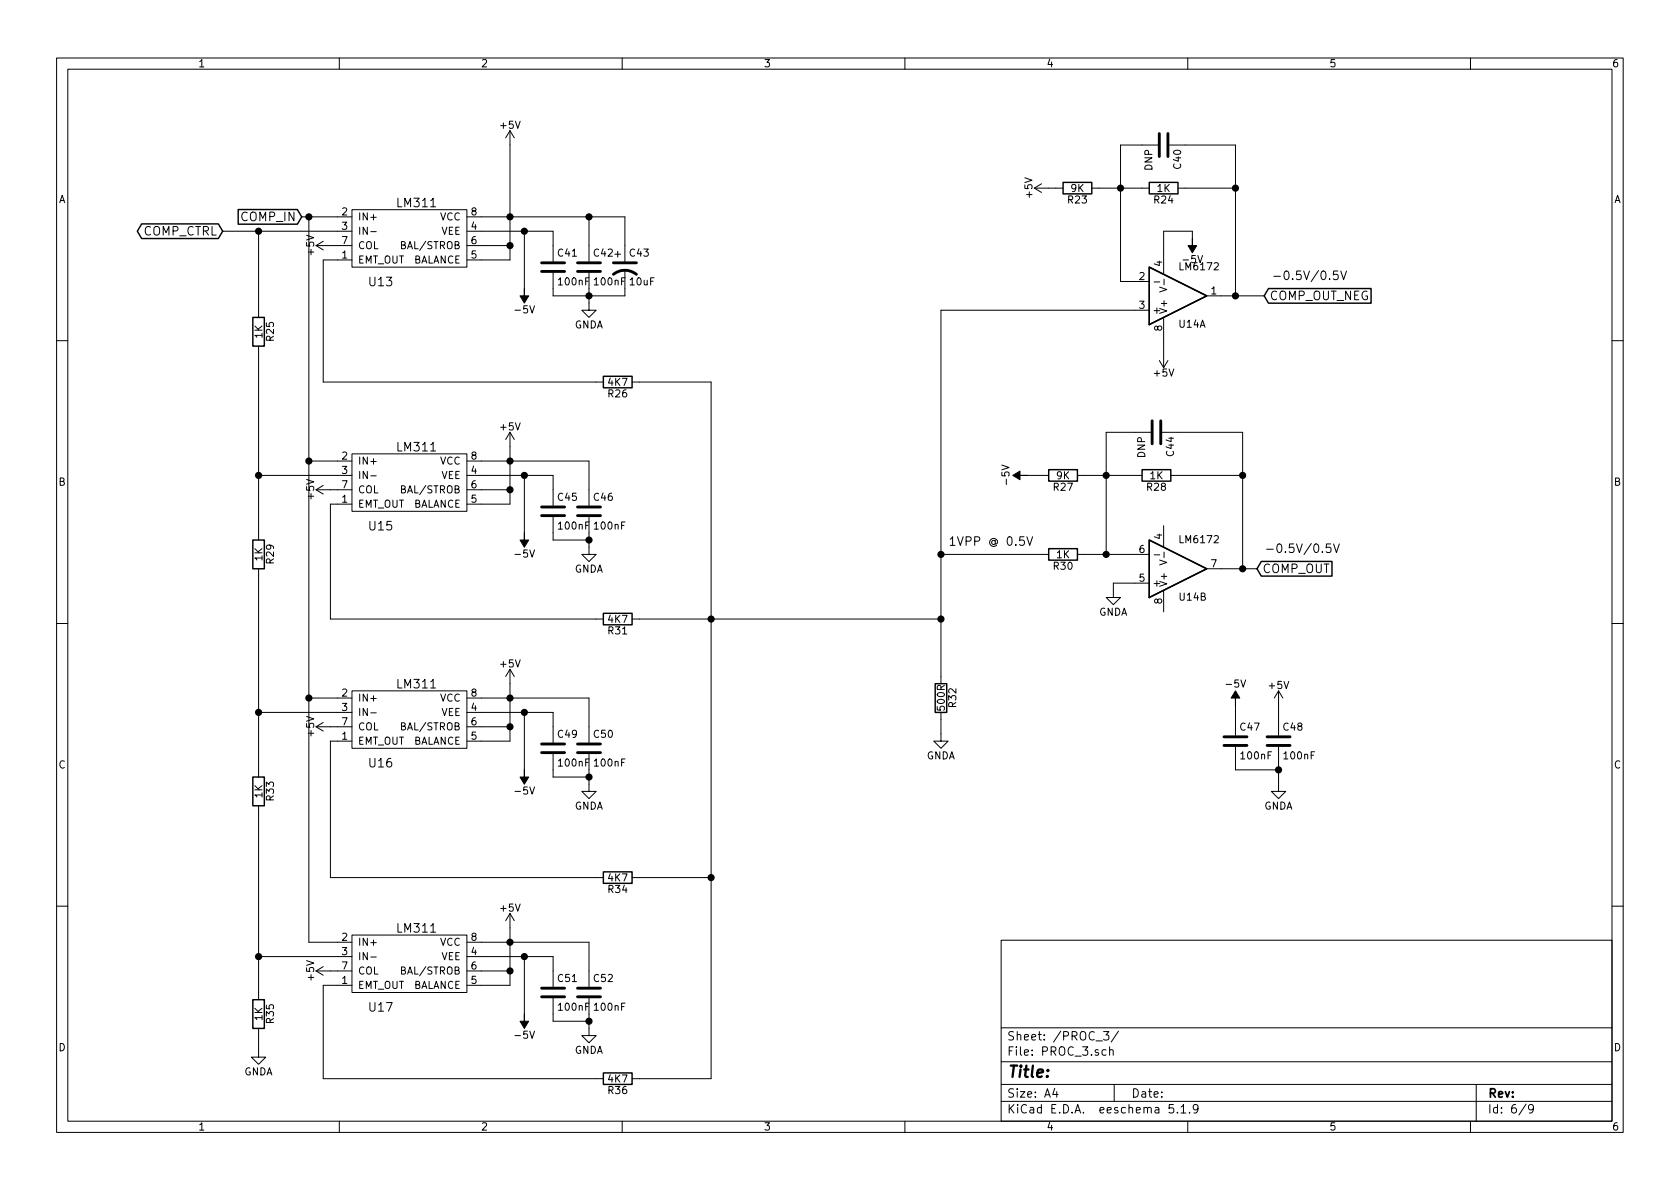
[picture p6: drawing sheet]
<svg xmlns="http://www.w3.org/2000/svg" width="297mm" height="210mm" viewBox="0 0 297 210" stroke-linecap="round" stroke-linejoin="round" font-family="sans-serif">
<g fill="none" stroke="#000" stroke-width=".18">
<path d="M10 10.3h277v189.9h-277zM12 12.2h273v186.1h-273zM60 10.3v1.9M110 10.3v1.9M160 10.3v1.9M210 10.3v1.9M260 10.3v1.9M53.3 38.3h8.9M54.6 38.3v128.3h7.6M62.2 37.1h20.3v10.1h-20.3zM82.5 38.3h28v7.9M90.2 23.1v22.9h-7.7"/>
<path d="M90.2 23.1l-.8 1.3M90.2 23.1l.7 1.3M104.1 38.3v7.9M182.9 33.3l1.2 .7M182.9 33.3h5.1M184.1 32.5l-1.2 .8M193 33.3h10.2M204.7 25.6h-6.6v24.2h5.1M206.8 25.6h11.6v26.7M208.3 33.3h10.1M39.4 40.9h22.8M45.7 40.9v15.2"/>
<path d="M55.9 43.4l1.2 .8M55.9 43.4h6.3M57.1 42.7l-1.2 .7M62.2 46h-5.1v21.6h49.6M65.6 41h.9M82.5 40.9h15.3v5.3M82.5 43.4h7.7M92.7 40.9v10.1M104.1 48.3v6.6h1.3l-1.3 1.2-1.2-1.2h1.2M108.7 45h1M109.2 44.4v1.1M110.5 47.7v4.6h-12.7v-4"/>
<path d="M203.2 54.9h-36.8v66M204.1 49.9h1M205 50.8l1.3 .4-1.3 .4M205.7 56.1v8.9M205.8 49.4v1M210.8 42.2v-1.3h-5.1v7.6M213.4 52.3h10.1M236.6 47.9h-.8l-.1 .7 .3-.1 .5 .1 .1 .2v.5l-.3 .1h-.3l-.3-.1M237.1 47.9l.5 1.5 .5-1.5M10 60.2h2M45.7 61.2v34.3M90.2 76.4l-.8 1.3"/>
<path d="M90.2 76.4v12.7h-7.7M90.2 76.4l.7 1.3M111.8 67.6h13.9v123.1h-13.9M203.5 76.4h-7.9v21.6M205 63.7l.7 1.3M205.5 76.4h14.2v24.2M206.5 63.7l-.8 1.3M285 60.2h2M45.7 84.1h16.5M54.6 81.5h7.6M55.9 86.6l1.2 .8M55.9 86.6h6.3"/>
<path d="M57.1 85.8l-1.2 .8M62.2 80.3h20.3v10.1h-20.3zM62.2 89.1h-3.8v20.4h48.3M65.6 84.1h.9M82.5 84.1h15.3v5.3M82.5 86.6h7.7M82.5 81.5h21.6v7.9M92.7 84.1v10.1M97.8 91.4v4.1h6.3M104.1 91.4v6.6h1.3l-1.3 1.3-1.2-1.3h1.2M166.4 98h19M181.6 94.9l.5 1.5 .5-1.5"/>
<path d="M181.6 84.1h3.8M190.5 84.1h11.4M190.5 98h12.7M204.1 98.1h1M205 99l1.3 .5-1.3 .4M205.7 93v3.8M205.8 97.6v1M207 84.1h12.7M235.3 96.2h-.8v.7l.2-.1h.5l.1 .2v.6l-.2 .1h-.4l-.2-.1M235.8 96.2l.5 1.5 .5-1.5M10 110.3h2M45.7 100.6v36.8"/>
<path d="M90.2 118.4v12.7h-7.7M90.2 118.4l-.8 1.2M90.2 118.4l.7 1.2M111.8 109.5h54.6M203.2 103.1h-6.4v2.6h1.3l-1.3 1.2-1.2-1.2h1.2M205.7 104.4v3.8M213.4 100.6h8.8M285 110.3h2M45.7 126h16.5M54.6 123.4h7.6M55.9 128.5l1.2 .8M55.9 128.5h6.3"/>
<path d="M57.1 127.8l-1.2 .7M62.2 122.2h20.3v10.1h-20.3zM62.2 131.1h-3.8v24.1h48.3M65.6 126.1h.9M82.5 126h15.3v5.3M82.5 128.5h7.7M82.5 123.4h21.6v7.9M92.7 126v10.1M97.8 133.3v4.1h6.3M104.1 133.3v6.6h1.3l-1.3 1.3-1.2-1.3h1.2M166.4 126v5.1h1.2l-1.2 1.2-1.3-1.2h1.3M218.4 124.7v5.3"/>
<path d="M218.4 132.1v4h7.7M226.1 132.1v7.8h1.2l-1.2 1.3-1.3-1.3h1.3M226.1 122.2l-.8 1.2M226.1 122.2v7.8M226.1 122.2l.7 1.2M45.7 142.5v34.3M111.8 155.2h13.9M10 160.2h2M45.7 169.2h16.5M55.9 171.7l1.2 .8M55.9 171.7h6.3M57.1 170.9l-1.2 .8"/>
<path d="M62.2 165.3h20.3v10.2h-20.3zM62.2 174.2h-5.1v16.5h49.6M65.6 169.2h.9M82.5 169.2h15.3v5.3M82.5 171.7h7.7M82.5 166.6h21.6v7.9M90.2 161.5v12.7h-7.7M90.2 161.5l-.8 1.3M90.2 161.5l.7 1.3M92.7 169.2v10.1M97.8 176.5v4.1h6.3M104.1 176.5v6.6h1.3l-1.3 1.3-1.2-1.3h1.2"/>
<path d="M177 166.3h108v32h-108zM285 160.2h2M45.7 181.9v5h1.3l-1.3 1.3-1.3-1.3h1.3M60 198.3v1.9M110 198.3v1.9M160 198.3v1.9M177 194.8h108M177 191.8h108M177 187.8h108M177 181.8h108M186.5 192.5l-.4 1h1M186.8 193v1"/>
<path d="M193.8 184.1h1.1M195.1 182.4h1l-.5 .6 .4 .1v.7l-.2 .1-.7-.1M195.6 185.7l-.5-.1-.3 .3 .2 .6h.6M196.2 185.7l.2-.1 .4 .1v.9M196.2 185.1v1.5M197 191.8v3M197.8 182.3l-1.3 2M207.5 195.3h-.7l-.1 .7 .2-.1 .5 .1 .1 .2v.5l-.2 .1-.6-.1M208.2 196.7v.1M208.8 195.8l.4-.5v1.5M208.8 196.8h.9M210 198.3v1.9"/>
<path d="M210.3 196.7v.1M211.8 196v.1a.48 .48 0 0 1-.7 .1l-.1-.2 .1-.6a.48 .48 0 0 1 .7 .1 1.27 1.27 0 0 1-.3 1.2l-.4 .1M260 198.3v1.9M261 191.8v6.5M269.8 195.2l-1.2 2M271.1 196l-.3 .3-.4-.1-.1-.2v-.4l.1-.2 .4-.1 .2 .2a1.19 1.19 0 0 1-.2 1.2l-.4 .1"/>
</g>
<path d="M92.7 51v1.3h.8l-.8 1.3-.8-1.3h.8zM210.8 42.2v1.2h.8l-.8 1.3-.7-1.3h.7zM92.7 94.2v1.3h.8l-.8 1.3-.8-1.3h.8zM179.1 84.1l1.2-.8v.8h1.3h-1.3v.7zM92.7 136.1v1.3h.8l-.8 1.3-.8-1.3h.8zM218.4 122.2l.8 1.2h-.8v1.3v-1.3h-.7zM92.7 179.3v1.3h.8l-.8 1.3-.8-1.3h.8z" fill="#000" stroke="#000" stroke-width=".18"/>
<g fill="none" stroke="#000" stroke-width=".51">
<path d="M205 23.6v4.1M206.5 23.6v4.1M95.8 48h4M95.8 46.5h4M102.1 48h4.1M102.1 46.5h4.1M108.5 48.5a3.3 3.3 0 0 1 4 0M108.5 46.5h4M203.7 74.4v4.1M205.2 74.4v4.1M95.8 91.2h4M95.8 89.7h4"/>
<path d="M102.1 91.2h4.1M102.1 89.7h4.1M95.8 133.1h4M95.8 131.6h4M102.1 133.1h4.1M102.1 131.6h4.1M216.4 131.8h4.1M216.4 130.3h4.1M224 131.8h4.1M224 130.3h4.1M95.8 176.3h4M95.8 174.7h4"/>
<path d="M102.1 176.3h4.1M102.1 174.7h4.1"/>
</g>
<g fill="none" stroke="#000" stroke-width=".25">
<path d="M25 39.6h13.6l.8 1.3-.8 1.3h-13.6l-.7-1.3zM42.1 37.1h10.5l.7 1.2-.7 1.3h-10.5zM188 32.3h5v2h-5zM203.2 32.3h5.1v2h-5.1zM44.7 56.1h2v5.1h-2zM203.2 47.2l10.2 5.1-10.2 5.1zM224.3 51h18.1v2.6h-18.1l-.8-1.3zM106.7 66.5h5.1v2.1h-5.1zM44.7 95.5h2v5.1h-2zM185.4 97h5.1v2.1h-5.1zM185.4 83.1h5.1v2h-5.1zM201.9 83.1h5.1v2h-5.1z"/>
<path d="M203.2 95.5l10.2 5.1-10.2 5.1zM223 99.3h12.5v2.6h-12.5l-.8-1.3zM106.7 108.5h5.1v2h-5.1zM44.7 137.4h2v5.1h-2zM165.4 120.9h2v5.1h-2zM106.7 154.2h5.1v2h-5.1zM44.7 176.8h2v5.1h-2zM106.7 189.7h5.1v2.1h-5.1z"/>
</g>
<g fill="#000" stroke="#000" stroke-width=".25">
<circle cx="54.6" cy="38.3" r=".51"/>
<circle cx="90.2" cy="38.3" r=".51"/>
<circle cx="104.1" cy="38.3" r=".51"/>
<circle cx="198.1" cy="33.3" r=".51"/>
<circle cx="218.4" cy="33.3" r=".51"/>
<circle cx="45.7" cy="40.9" r=".51"/>
<circle cx="90.2" cy="43.4" r=".51"/>
<circle cx="92.7" cy="40.9" r=".51"/>
<circle cx="104.1" cy="52.3" r=".51"/>
<circle cx="218.4" cy="52.3" r=".51"/>
<circle cx="45.7" cy="84.1" r=".51"/>
<circle cx="54.6" cy="81.5" r=".51"/>
<circle cx="90.2" cy="81.5" r=".51"/>
<circle cx="90.2" cy="86.6" r=".51"/>
<circle cx="92.7" cy="84.1" r=".51"/>
<circle cx="104.1" cy="95.5" r=".51"/>
<circle cx="166.4" cy="98" r=".51"/>
<circle cx="195.6" cy="84.1" r=".51"/>
<circle cx="195.6" cy="98" r=".51"/>
<circle cx="219.7" cy="84.1" r=".51"/>
<circle cx="125.7" cy="109.5" r=".51"/>
<circle cx="166.4" cy="109.5" r=".51"/>
<circle cx="219.7" cy="100.6" r=".51"/>
<circle cx="45.7" cy="126" r=".51"/>
<circle cx="54.6" cy="123.4" r=".51"/>
<circle cx="90.2" cy="123.4" r=".51"/>
<circle cx="90.2" cy="128.5" r=".51"/>
<circle cx="92.7" cy="126" r=".51"/>
<circle cx="104.1" cy="137.4" r=".51"/>
<circle cx="226.1" cy="136.1" r=".51"/>
<circle cx="125.7" cy="155.2" r=".51"/>
<circle cx="45.7" cy="169.2" r=".51"/>
<circle cx="90.2" cy="171.7" r=".51"/>
<circle cx="90.2" cy="166.6" r=".51"/>
<circle cx="92.7" cy="169.2" r=".51"/>
<circle cx="104.1" cy="180.6" r=".51"/>
</g>
<text font-size="2.8" x="178" y="190.5">Title:</text>
<g font-size="2.1">
<text x="25.2" y="41.7">COMP_CTRL</text>
<text x="42.7" y="39.1">COMP_IN</text>
<text x="70.4" y="36.6">LM311</text>
<text x="65.4" y="50.6">U13</text>
<text x="224.4" y="53.1">COMP_OUT_NEG</text>
<text x="224.8" y="49.5">-0.5V/0.5V</text>
<text x="70.4" y="79.8">LM311</text>
<text x="65.4" y="93.8">U15</text>
<text x="167.6" y="96.5">1VPP @ 0.5V</text>
<text x="223.2" y="101.3">COMP_OUT</text>
<text x="223.5" y="97.8">-0.5V/0.5V</text>
<text x="70.4" y="121.7">LM311</text>
<text x="65.4" y="135.7">U16</text>
<text x="70.4" y="164.9">LM311</text>
<text x="65.4" y="178.9">U17</text>
<text x="178" y="184">Sheet: /PROC_3/</text>
<text x="178" y="186.7">File: PROC_3.sch</text>
<text x="178" y="196.9">KiCad E.D.A. eeschema 5.1.9</text>
<text x="178" y="194.1">Size: A4</text>
<text x="200" y="194.1">Date:</text>
<text x="263" y="194.1">Rev:</text>
<text x="263" y="196.9">Id: 6/9</text>
</g>
<g font-size="1.8">
<text x="35" y="11.9">1</text>
<text x="85" y="11.9">2</text>
<text x="135" y="11.9">3</text>
<text x="185" y="11.9">4</text>
<text x="235" y="11.9">5</text>
<text x="285" y="11.9">6</text>
<text x="88.6" y="22.8">+5V</text>
<text x="208.8" y="29.8" transform="rotate(-90 208.8 29.8)">C40</text>
<text x="10.4" y="35.9">A</text>
<text x="182.5" y="34.9" transform="rotate(-90 182.5 34.9)">+5V</text>
<text x="188.9" y="36">R23</text>
<text x="189.4" y="34">9K</text>
<text x="203.8" y="30.1" transform="rotate(-90 203.8 30.1)">DNP</text>
<text x="204.1" y="36">R24</text>
<text x="204.6" y="34">1K</text>
<text x="285.4" y="35.9">A</text>
<text x="60.5" y="38.1">2</text>
<text x="60.5" y="40.6">3</text>
<text x="63.2" y="39">IN+</text>
<text x="63.2" y="41.5">IN-</text>
<text x="77.8" y="39">VCC</text>
<text x="78" y="41.5">VEE</text>
<text x="83.3" y="40.6">4</text>
<text x="83.3" y="38.1">8</text>
<text x="55.5" y="45" transform="rotate(-90 55.5 45)">+5V</text>
<text x="60.5" y="45.7">1</text>
<text x="60.5" y="43.2">7</text>
<text x="63.2" y="46.6">EMT_OUT BALANCE</text>
<text x="63.2" y="44.1">COL</text>
<text x="71.2" y="44.1">BAL/STROB</text>
<text x="83.3" y="45.7">5</text>
<text x="83.3" y="43.2">6</text>
<text x="98.7" y="45.4">C41</text>
<text x="105.1" y="45.4">C42</text>
<text x="111.4" y="45.4">C43</text>
<text x="205.5" y="47.1" transform="rotate(-90 205.5 47.1)">4</text>
<text x="208.8" y="47.8">LM6172</text>
<text x="209.4" y="46.5">-5V</text>
<text x="98.9" y="50.5">100nF</text>
<text x="105.2" y="50.5">100nF</text>
<text x="111.5" y="50.5">10uF</text>
<text x="201.4" y="49.5">2</text>
<text x="214.1" y="52.1">1</text>
<text x="46.4" y="59.8" transform="rotate(-90 46.4 59.8)">1K</text>
<text x="91.3" y="55.4">-5V</text>
<text x="101.5" y="58.1">GNDA</text>
<text x="201.4" y="54.6">3</text>
<text x="203.7" y="55.5">+</text>
<text x="205.5" y="58.5" transform="rotate(-90 205.5 58.5)">8</text>
<text x="206.4" y="55.6" transform="rotate(-90 206.4 55.6)">V+</text>
<text x="208.5" y="58">U14A</text>
<text x="48.4" y="60.3" transform="rotate(-90 48.4 60.3)">R25</text>
<text x="107.6" y="70.3">R26</text>
<text x="107.6" y="68.2">4K7</text>
<text x="204.1" y="66.6">+5V</text>
<text x="88.6" y="76.1">+5V</text>
<text x="60.5" y="81.3">2</text>
<text x="60.5" y="83.8">3</text>
<text x="63.2" y="82.2">IN+</text>
<text x="77.8" y="82.2">VCC</text>
<text x="83.3" y="83.8">4</text>
<text x="83.3" y="81.3">8</text>
<text x="202.5" y="80.9" transform="rotate(-90 202.5 80.9)">DNP</text>
<text x="207.6" y="80.6" transform="rotate(-90 207.6 80.6)">C44</text>
<text x="10.4" y="85.9">B</text>
<text x="55.5" y="88.2" transform="rotate(-90 55.5 88.2)">+5V</text>
<text x="60.5" y="88.9">1</text>
<text x="60.5" y="86.4">7</text>
<text x="63.2" y="89.8">EMT_OUT BALANCE</text>
<text x="63.2" y="84.7">IN-</text>
<text x="63.2" y="87.2">COL</text>
<text x="71.2" y="87.2">BAL/STROB</text>
<text x="78" y="84.7">VEE</text>
<text x="83.3" y="88.9">5</text>
<text x="83.3" y="86.4">6</text>
<text x="98.7" y="88.6">C45</text>
<text x="105.1" y="88.6">C46</text>
<text x="178.5" y="85.4" transform="rotate(-90 178.5 85.4)">-5V</text>
<text x="186.3" y="86.8">R27</text>
<text x="186.8" y="84.8">9K</text>
<text x="202.8" y="86.8">R28</text>
<text x="203.4" y="84.8">1K</text>
<text x="285.4" y="85.9">B</text>
<text x="98.9" y="93.6">100nF</text>
<text x="105.2" y="93.6">100nF</text>
<text x="205.5" y="95.3" transform="rotate(-90 205.5 95.3)">4</text>
<text x="46.4" y="99.2" transform="rotate(-90 46.4 99.2)">1K</text>
<text x="48.4" y="99.6" transform="rotate(-90 48.4 99.6)">R29</text>
<text x="91.3" y="98.6">-5V</text>
<text x="101.5" y="101.3">GNDA</text>
<text x="186.3" y="100.8">R30</text>
<text x="186.8" y="98.7">1K</text>
<text x="201.4" y="97.8">6</text>
<text x="208.8" y="96.1">LM6172</text>
<text x="214.1" y="100.3">7</text>
<text x="201.4" y="102.9">5</text>
<text x="203.7" y="103.8">+</text>
<text x="205.5" y="106.8" transform="rotate(-90 205.5 106.8)">8</text>
<text x="206.4" y="103.9" transform="rotate(-90 206.4 103.9)">V+</text>
<text x="208.6" y="106.2">U14B</text>
<text x="107.6" y="112.2">R31</text>
<text x="107.6" y="110.2">4K7</text>
<text x="194.3" y="108.9">GNDA</text>
<text x="88.6" y="118">+5V</text>
<text x="60.5" y="123.2">2</text>
<text x="60.5" y="125.7">3</text>
<text x="63.2" y="124.1">IN+</text>
<text x="77.8" y="124.1">VCC</text>
<text x="83.3" y="125.7">4</text>
<text x="83.3" y="123.2">8</text>
<text x="167.1" y="125.5" transform="rotate(-90 167.1 125.5)">500R</text>
<text x="169.1" y="125" transform="rotate(-90 169.1 125)">R32</text>
<text x="217.1" y="121.6">-5V</text>
<text x="224.5" y="121.8">+5V</text>
<text x="55.5" y="130.1" transform="rotate(-90 55.5 130.1)">+5V</text>
<text x="60.5" y="130.8">1</text>
<text x="60.5" y="128.3">7</text>
<text x="63.2" y="131.7">EMT_OUT BALANCE</text>
<text x="63.2" y="126.6">IN-</text>
<text x="63.2" y="129.2">COL</text>
<text x="71.2" y="129.2">BAL/STROB</text>
<text x="78" y="126.6">VEE</text>
<text x="83.3" y="130.8">5</text>
<text x="83.3" y="128.3">6</text>
<text x="98.7" y="130.5">C49</text>
<text x="105.1" y="130.5">C50</text>
<text x="219.4" y="129.2">C47</text>
<text x="227" y="129.2">C48</text>
<text x="10.4" y="135.9">C</text>
<text x="98.9" y="135.6">100nF</text>
<text x="105.2" y="135.6">100nF</text>
<text x="163.8" y="134.3">GNDA</text>
<text x="219.5" y="134.3">100nF</text>
<text x="227.2" y="134.3">100nF</text>
<text x="285.4" y="135.9">C</text>
<text x="46.4" y="141.1" transform="rotate(-90 46.4 141.1)">1K</text>
<text x="48.4" y="141.5" transform="rotate(-90 48.4 141.5)">R33</text>
<text x="91.3" y="140.5">-5V</text>
<text x="101.5" y="143.2">GNDA</text>
<text x="223.5" y="143.2">GNDA</text>
<text x="107.6" y="155.9">4K7</text>
<text x="88.6" y="161.2">+5V</text>
<text x="107.6" y="157.9">R34</text>
<text x="60.5" y="166.4">2</text>
<text x="63.2" y="167.3">IN+</text>
<text x="77.8" y="167.3">VCC</text>
<text x="83.3" y="166.4">8</text>
<text x="55.5" y="173.3" transform="rotate(-90 55.5 173.3)">+5V</text>
<text x="60.5" y="174">1</text>
<text x="60.5" y="168.9">3</text>
<text x="60.5" y="171.4">7</text>
<text x="63.2" y="169.8">IN-</text>
<text x="63.2" y="172.3">COL</text>
<text x="71.2" y="172.3">BAL/STROB</text>
<text x="78" y="169.8">VEE</text>
<text x="83.3" y="168.9">4</text>
<text x="83.3" y="174">5</text>
<text x="83.3" y="171.4">6</text>
<text x="98.7" y="173.7">C51</text>
<text x="105.1" y="173.7">C52</text>
<text x="63.2" y="174.9">EMT_OUT BALANCE</text>
<text x="98.9" y="178.7">100nF</text>
<text x="105.2" y="178.7">100nF</text>
<text x="10.4" y="185.9">D</text>
<text x="46.4" y="180.4" transform="rotate(-90 46.4 180.4)">1K</text>
<text x="48.4" y="180.9" transform="rotate(-90 48.4 180.9)">R35</text>
<text x="91.3" y="183.7">-5V</text>
<text x="285.4" y="185.9">D</text>
<text x="43.1" y="190.2">GNDA</text>
<text x="101.5" y="186.4">GNDA</text>
<text x="107.6" y="191.4">4K7</text>
<text x="107.6" y="193.5">R36</text>
<text x="35" y="199.9">1</text>
<text x="85" y="199.9">2</text>
<text x="135" y="199.9">3</text>
<text x="185" y="199.9">4</text>
<text x="235" y="199.9">5</text>
<text x="285" y="199.9">6</text>
</g>
</svg>
